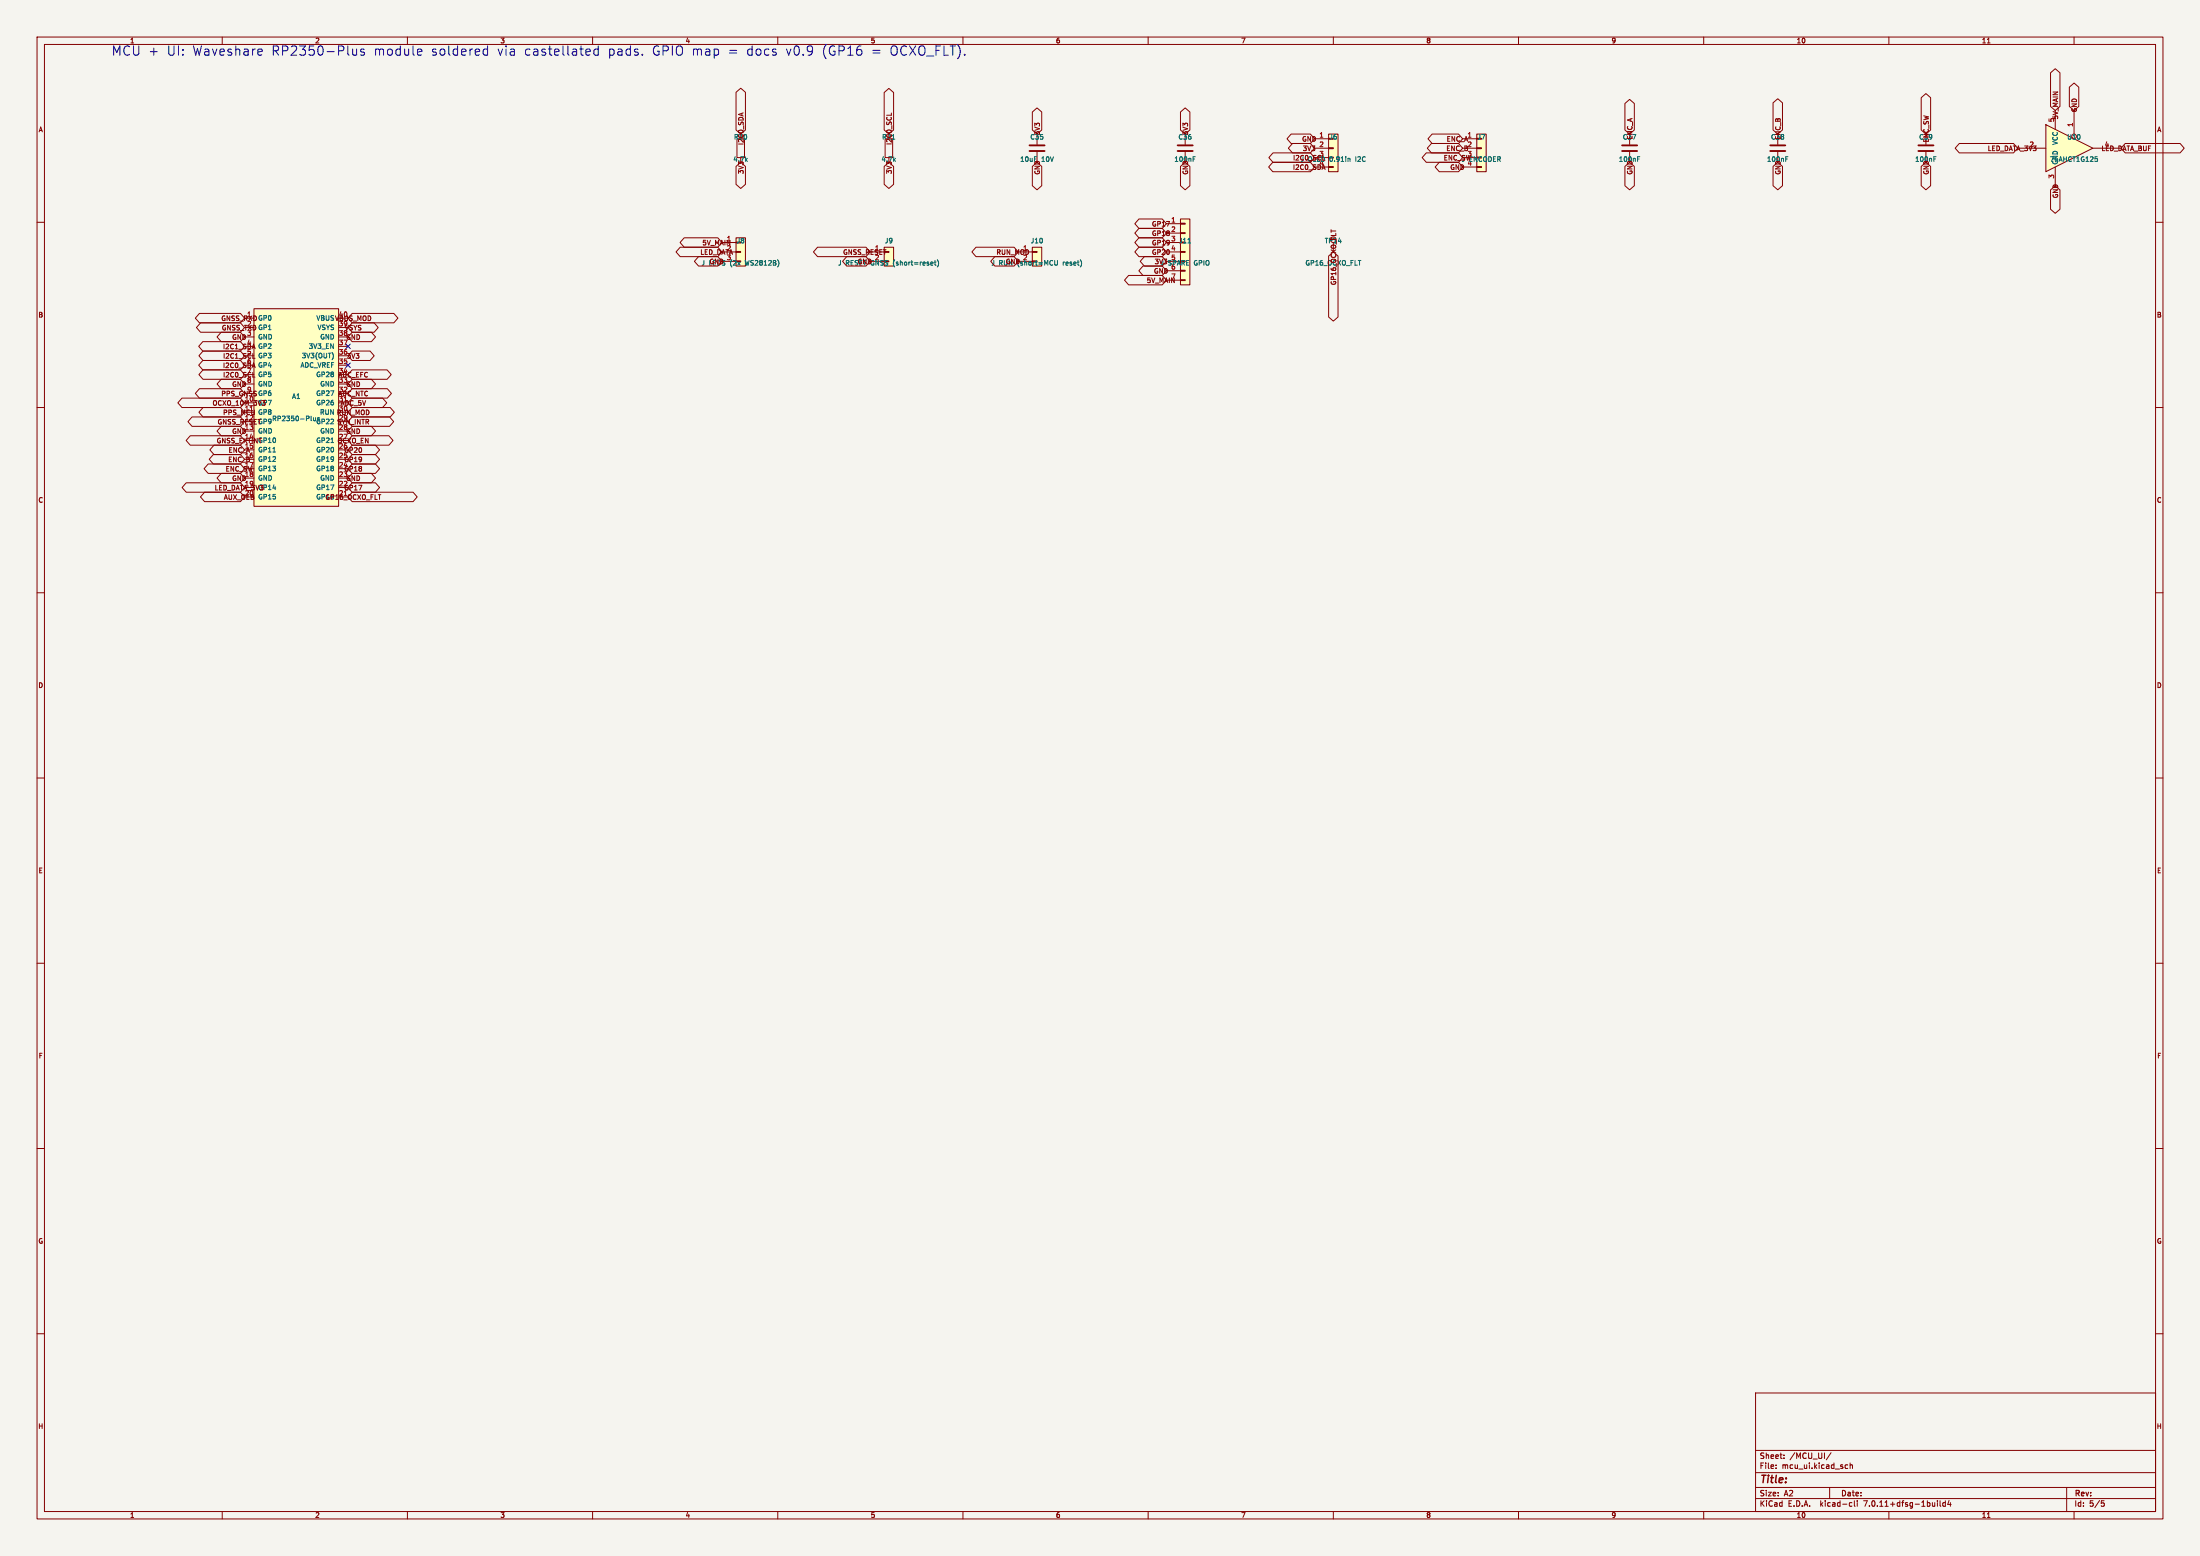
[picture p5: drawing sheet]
<svg xmlns="http://www.w3.org/2000/svg" width="594mm" height="420mm" viewBox="0 0 594 420" stroke-linecap="round" stroke-linejoin="round" font-family="sans-serif">
<path d="M0 0h594v420h-594z" fill="#f5f4ef" stroke="#f5f4ef" stroke-width=".27"/>
<g fill="none" stroke="#840000" stroke-width=".27">
<path d="M10 10h574v400h-574zM12 12h570v396h-570zM60 10v2M110 10v2M160 10v2M210 10v2M260 10v2M310 10v2M360 10v2M410 10v2M460 10v2M510 10v2"/>
<path d="M536.6 11.6h.7M560 10v2M320 36.2v2.8M354.9 37.5h3.8M354.9 40h3.8M358.7 39.9h1.3v.2h-1.3zM358.7 36.2h2.6v10.1h-2.6zM394.9 37.5h3.8M394.9 40h3.8M398.7 39.9h1.3v.2h-1.3zM398.7 36.2h2.6v10.1h-2.6zM440 36.2v2.8"/>
<path d="M480 36.2v2.8M10 60h2M320 41v2.8M354.9 42.5h3.8M354.9 45.1h3.8M358.7 45h1.3v.2h-1.3zM394.9 42.5h3.8M394.9 45.1h3.8M398.7 45h1.3v.2h-1.3zM440 41v2.8M480 41v2.8M520 41v2.8"/>
<path d="M582 60h2M66 90.9h2.6M68.6 83.3h22.8v53.4h-22.8zM91.4 90.9h2.6M91.4 98.6h2.6M91.4 96h2.6M91.4 93.5h2.6M91.4 88.4h2.6M10 110h2M66 116.3h2.6M66 103.6h2.6M91.4 116.3h2.6"/>
<path d="M91.4 103.6h2.6M582 110h2M66 121.4h2.6M66 124h2.6M66 129h2.6M91.4 121.4h2.6M91.4 124h2.6M91.4 129h2.6M91.4 131.6h2.6M91.4 126.5h2.6M10 160h2M582 160h2"/>
<path d="M10 210h2M582 210h2M10 260h2M582 260h2M10 310h2M582 310h2M10 360h2M474 376h108v32h-108zM582 360h2M474 397.5h108M474 391.5h108M479.5 396.2v.2"/>
<path d="M479.5 395.4v.2M481.7 393.5v.2M481.7 392.7v.2M494.4 392.1l-1.3 1.9M498.2 396.2l.7 .1M498.9 395.4l-.7 .1M499.5 395.5l.6-.1 .1 1M499.5 394.9v1.5M60 408v2M110 408v2M160 408v2M210 408v2"/>
<path d="M260 408v2M310 408v2M360 408v2M410 408v2M460 408v2M474 404.5h108M474 401.5h108M494 401.5v3M499.6 405.6h.4M500 406.5l-.4 .1M500.7 405.1v1.3l.2 .2M501.5 405.1v.1"/>
<path d="M501.5 405.6v1M510 408v2M523.1 405.1v.1M523.1 405.6v1M523.8 405.1v1.3l.2 .2M525.2 405.6h-.4l-.3 .3 .2 .6h.5M525.2 405.1v1.5M526.2 405l-.3 1.1h.9M526.6 405.6v1M536.6 409.6h.7M558 401.5v6.5M560 408v2"/>
<path d="M567.4 405.1h.7M567.5 405.6h.4l.3 .3-.2 .6-.5 .1"/>
</g>
<path d="M318 39.2h4M438 39.2h4M478 39.2h4M518 39.2h4M318 40.8h4M438 40.8h4M478 40.8h4M518 40.8h4" fill="none" stroke="#840000" stroke-width=".51"/>
<g fill="none" stroke="#006464" stroke-width=".27">
<path d="M322.1 42.9h.5M322.1 42.3h.7M364.4 42.8l.1 .8M442.1 42.9h.5M442.1 42.3h.7M482.1 42.9h.5M482.1 42.3h.7M522.1 42.9h.5M522.1 42.3h.7M89.9 95.5v1.2M84.7 112.7v.7l.1 .2M85.2 112.7v.9"/>
<path d="M85.9 112.7l-.1 .1M73.7 122h.7"/>
</g>
<g fill="#ffffc2" stroke="#ffffc2" stroke-width=".27">
<path d="M398.7 36.2h2.6v10.1h-2.6z"/>
<path d="M358.7 36.2h2.6v10.1h-2.6z"/>
<path d="M68.6 83.3h22.8v53.4h-22.8z"/>
</g>
<path d="M552.4 33.6l12.7 6.4-12.7 6.3z" fill="#ffffc2"/>
<g fill="none" stroke="#840000" stroke-width=".27">
<path d="M553.6 19.7l1.3-1.2 1.3 1.2v9l-1.3 1.1-1.3-1.1zM198.7 24.9l1.3-1.1 1.3 1.1v10.2l-1.3 1.1-1.3-1.1zM199 37.5h2v5h-2zM238.7 25l1.3-1.1 1.3 1.1v10.1l-1.3 1.1-1.3-1.1zM239 37.5h2v5h-2zM240.7 30.5v.6M278.7 30.2l1.3-1.1 1.3 1.1v4.9l-1.3 1.1-1.3-1.1zM280 36.2v2.8M318.7 30.2l1.3-1.1 1.3 1.1v4.9l-1.3 1.1-1.3-1.1zM348.6 36.2h5.2l1.1 1.3-1.1 1.2h-5.2l-1.1-1.2zM349 38.7h4.8l1.1 1.3-1.1 1.3h-4.8l-1.1-1.3zM386.5 38.7h7.3l1.1 1.3-1.1 1.3h-7.3l-1.1-1.3z"/>
<path d="M386.7 36.2h7.1l1.1 1.3-1.1 1.2h-7.1l-1.1-1.2zM438.7 27.9l1.3-1.1 1.3 1.1v7.2l-1.3 1.1-1.3-1.1zM478.7 27.8l1.3-1.2 1.3 1.2v7.3l-1.3 1.1-1.3-1.1zM518.7 26.4l1.3-1.1 1.3 1.1v8.7l-1.3 1.1-1.3-1.1zM529 38.7h14.6l1.2 1.3-1.2 1.3h-14.6l-1.1-1.3zM544.8 40h7.6M552.4 33.6l12.7 6.4-12.7 6.3zM554.9 29.8v5.1M558.7 23.5l1.3-1.1 1.3 1.1v5.2l-1.3 1.1-1.3-1.1zM560 29.8v6.4M565.1 40h7.6M573.8 38.7h14.8l1.1 1.3-1.1 1.3h-14.8l-1.1-1.3z"/>
<path d="M198.7 44.9l1.3-1.1 1.3 1.1v4.9l-1.3 1.1-1.3-1.1zM238.7 44.9l1.3-1.1 1.3 1.1v4.9l-1.3 1.1-1.3-1.1zM278.7 44.9l1.3-1.1 1.3 1.1v5.2l-1.3 1.1-1.3-1.1zM280 41v2.8M307.5 59.1h6.3l1.1 1.3-1.1 1.3h-6.3l-1.1-1.3zM318.7 59.1h2.6v17.8h-2.6zM318.7 44.9l1.3-1.1 1.3 1.1v5.2l-1.3 1.1-1.3-1.1zM343.6 43.8h10.2l1.1 1.3-1.1 1.2h-10.2l-1.1-1.2zM343.7 41.3h10.1l1.1 1.2-1.1 1.3h-10.1l-1.1-1.3zM385.1 41.3h8.7l1.1 1.2-1.1 1.3h-8.7l-1.1-1.3zM388.6 43.8h5.2l1.1 1.3-1.1 1.2h-5.2l-1.1-1.2zM438.7 44.9l1.3-1.1 1.3 1.1v5.2l-1.3 1.1-1.3-1.1z"/>
<path d="M478.7 44.9l1.3-1.1 1.3 1.1v5.2l-1.3 1.1-1.3-1.1zM518.7 44.9l1.3-1.1 1.3 1.1v5.2l-1.3 1.1-1.3-1.1zM553.6 51.3l1.3-1.1 1.3 1.1v5.2l-1.3 1.1-1.3-1.1zM554.9 45.1v5.1M183.6 66.7h10.2l1.1 1.3-1.1 1.3h-10.2l-1.1-1.3zM184.7 64.2h9.1l1.1 1.3-1.1 1.2h-9.1l-1.1-1.2zM188.6 69.3h5.2l1.1 1.2-1.1 1.3h-5.2l-1.1-1.3zM194.9 65.5h3.8M194.9 68h3.8M194.9 70.5h3.8M198.7 67.9h1.3v.2h-1.3zM198.7 64.2h2.6v7.6h-2.6z"/>
<path d="M220.7 66.7h13.1l1.1 1.3-1.1 1.3h-13.1l-1.1-1.3zM228.6 69.3h5.2l1.1 1.2-1.1 1.3h-5.2l-1.1-1.3zM234.9 68h3.8M234.9 70.5h3.8M238.7 66.7h2.6v5.1h-2.6zM263.5 66.7h10.3l1.1 1.3-1.1 1.3h-10.3l-1.1-1.3zM268.6 69.3h5.2l1.1 1.2-1.1 1.3h-5.2l-1.1-1.3zM274.9 68h3.8M274.9 70.5h3.8M278.7 67.9h1.3v.2h-1.3zM278.7 66.7h2.6v5.1h-2.6zM304.7 74.3h9.1l1.1 1.3-1.1 1.3h-9.1l-1.1-1.3z"/>
<path d="M307.5 61.6h6.3l1.1 1.3-1.1 1.3h-6.3l-1.1-1.3zM307.5 66.7h6.3l1.1 1.3-1.1 1.3h-6.3l-1.1-1.3zM307.5 64.2h6.3l1.1 1.3-1.1 1.2h-6.3l-1.1-1.2zM308.6 71.8h5.2l1.1 1.3-1.1 1.3h-5.2l-1.1-1.3zM309 69.3h4.8l1.1 1.2-1.1 1.3h-4.8l-1.1-1.3zM314.9 65.5h3.8M314.9 68h3.8M314.9 70.5h3.8M314.9 60.4h3.8M314.9 62.9h3.8M314.9 73.1h3.8M314.9 75.6h3.8"/>
<path d="M318.7 75.5h1.3v.2h-1.3zM318.7 73h1.3v.2h-1.3zM318.7 67.9h1.3v.2h-1.3zM318.7 62.8h1.3v.2h-1.3zM318.7 60.3h1.3v.2h-1.3zM358.7 69.1l1.3-1.1 1.3 1.1v16.5l-1.3 1.1-1.3-1.1zM53.8 84.6h11.1l1.1 1.3-1.1 1.2h-11.1l-1.1-1.2zM54.2 87.1h10.7l1.1 1.3-1.1 1.3h-10.7l-1.2-1.3zM54.8 97.3h10.1l1.1 1.3-1.1 1.2h-10.1l-1.2-1.2zM54.8 92.2h10.1l1.1 1.3-1.1 1.3h-10.1l-1.2-1.3zM54.8 99.8h10.1l1.1 1.3-1.1 1.3h-10.1l-1.1-1.3zM54.8 94.8h10.1l1.1 1.2-1.1 1.3h-10.1l-1.1-1.3z"/>
<path d="M59.7 89.7h5.2l1.1 1.2-1.1 1.3h-5.2l-1.1-1.3zM68.3 96.7h.6M95.1 84.6h11.2l1.1 1.3-1.1 1.2h-11.2l-1.1-1.2zM95.1 99.8h9.4l1.1 1.3-1.1 1.3h-9.4l-1.1-1.3zM95.1 94.8h4.8l1.1 1.2-1.1 1.3h-4.8l-1.1-1.3zM95.1 89.7h5.2l1.1 1.2-1.1 1.3h-5.2l-1.1-1.3zM95.1 87.1h5.9l1.1 1.3-1.1 1.3h-5.9l-1.1-1.3zM49.1 107.5h15.8l1.1 1.2-1.1 1.3h-15.8l-1.1-1.3zM51.4 117.6h13.5l1.1 1.3-1.1 1.3h-13.5l-1.1-1.3zM51.9 112.5h13l1.1 1.3-1.1 1.3h-13l-1.2-1.3zM53.8 104.9h11.1l1.1 1.3-1.1 1.3h-11.1l-1.1-1.3zM54.8 110h10.1l1.1 1.3-1.1 1.2h-10.1l-1.1-1.2z"/>
<path d="M59.7 115.1h5.2l1.1 1.2-1.1 1.3h-5.2l-1.1-1.3zM59.7 102.4h5.2l1.1 1.2-1.1 1.3h-5.2l-1.1-1.3zM68.3 101.8h.6M95.1 117.6h9.9l1.1 1.3-1.1 1.3h-9.9l-1.1-1.3zM95.1 115.1h5.2l1.1 1.2-1.1 1.3h-5.2l-1.1-1.3zM95.1 112.5h10.1l1.1 1.3-1.1 1.3h-10.1l-1.1-1.3zM95.1 110h10.3l1.1 1.3-1.1 1.2h-10.3l-1.1-1.2zM95.1 107.5h8.2l1.1 1.2-1.1 1.3h-8.2l-1.1-1.3zM95.1 104.9h9.5l1.1 1.3-1.1 1.3h-9.5l-1.1-1.3zM95.1 102.4h5.2l1.1 1.2-1.1 1.3h-5.2l-1.1-1.3zM50.3 130.3h14.6l1.1 1.3-1.1 1.3h-14.6l-1.1-1.3zM55.2 132.9h9.7l1.1 1.2-1.1 1.3h-9.7l-1.1-1.3z"/>
<path d="M56.2 125.2h8.7l1.1 1.3-1.1 1.3h-8.7l-1.1-1.3zM57.6 122.7h7.3l1.1 1.3-1.1 1.2h-7.3l-1.1-1.2zM57.8 120.2h7.1l1.1 1.2-1.1 1.3h-7.1l-1.1-1.3zM59.7 127.8h5.2l1.1 1.2-1.1 1.3h-5.2l-1.1-1.3zM95.1 132.9h16.4l1.1 1.2-1.1 1.3h-16.4l-1.1-1.3zM95.1 130.3h6.3l1.1 1.3-1.1 1.3h-6.3l-1.1-1.3zM95.1 127.8h5.2l1.1 1.2-1.1 1.3h-5.2l-1.1-1.3zM95.1 125.2h6.3l1.1 1.3-1.1 1.3h-6.3l-1.1-1.3zM95.1 122.7h6.3l1.1 1.3-1.1 1.2h-6.3l-1.1-1.2zM95.1 120.2h6.3l1.1 1.2-1.1 1.3h-6.3l-1.1-1.3z"/>
</g>
<path d="M565.7 42.3h.6M565.8 42.8l.5 .2v.5l-.5 .1M252.3 70.7h.5M252.5 70.3v1.1l.3 .2M253.1 70.1a1.46 1.46 0 0 1 0 2M285.5 70.3l-.1 1.2h-.6M320.7 65.6h.8" fill="none" stroke="#006464" stroke-width=".27"/>
<g fill="#ffffc2" stroke="#ffffc2" stroke-width=".27">
<path d="M198.7 64.2h2.6v7.6h-2.6z"/>
<path d="M238.7 66.7h2.6v5.1h-2.6z"/>
<path d="M318.7 59.1h2.6v17.8h-2.6z"/>
<path d="M278.7 66.7h2.6v5.1h-2.6z"/>
</g>
<path d="M278 39.2h4M278 40.8h4" fill="none" stroke="#840000" stroke-width=".51"/>
<g fill="none" stroke="#0000c2" stroke-width=".27">
<path d="M70 13.2l.7 .2 .1 .4-1.2 .3M70.7 14.8l-.7 .1M95.2 13.2l.1 1.6 .6 .1 .4-.2M96.3 13.2v1.7M98.3 13.4l-.6-.2-.3 .4 .1 .3 .8 .3v.6h-.9M112.8 14.8h1M112.8 13.4l.8-.2 .2 .2 .1 .4-1.2 .3M131.6 13.4l-.7-.2-.4 .5v.7l.2 .4h.9M131.6 12.4v2.5M158.6 13.2l.7 .2 .1 .4-1.2 .3M159.3 14.8l-.7 .1M161.5 13.4l-.7-.2-.5 .5v.7l.3 .4h.9"/>
<path d="M161.5 12.4v2.5M173.4 14.7v.2M193.9 13.5v1.2M208.9 14.1l.6 .1 .1 .3-.3 .4h-.5M208.9 13.2l.6 .2M218.9 12.4l.4 .2a2.03 2.03 0 0 1-.4 2.2M219.4 13.5l-.5 .4M231.8 13.4h.4l.5 .4-.1 .9-.8 .2M232 12.4h.5M235.7 13.6h1.9M235.7 14.3h1.9"/>
</g>
<path d="M93.4 98l1.2 1.2M93.4 92.9l1.2 1.2M94.6 98l-1.2 1.2M94.6 92.9l-1.2 1.2" fill="none" stroke="#000084" stroke-width=".27"/>
<g font-size="3.5" fill="#0000c2">
<text x="30" y="15.2">MCU +</text>
<text x="44.8" y="15.2">UI: Waveshare</text>
<text x="72.9" y="15.2">RP2350-Plus</text>
<text x="100.5" y="15.2">module</text>
<text x="115.9" y="15.2">soldered</text>
<text x="133.7" y="15.2">via</text>
<text x="141" y="15.2">castellated</text>
<text x="163.5" y="15.2">pads.</text>
<text x="175.4" y="15.2">GPIO map</text>
<text x="195.8" y="15.2">=</text>
<text x="200.8" y="15.2">docs</text>
<text x="211.3" y="15.2">v0.9</text>
<text x="221" y="15.2">(GP16</text>
<text x="239.3" y="15.2">OCXO_FLT).</text>
</g>
<text font-size="2.8" fill="#840000" x="475" y="400.9">Title:</text>
<g font-size="2.1" fill="#840000">
<text x="475" y="394">Sheet:</text>
<text x="483.2" y="394">/MCU_UI/</text>
<text x="475" y="396.7">File:</text>
<text x="481.1" y="396.7">mcu_ui.kicad_sch</text>
<text x="475" y="406.9">KiCad</text>
<text x="475" y="404.1">Size:</text>
<text x="481.7" y="404.1">A2</text>
<text x="482.7" y="406.9">E.D.A.</text>
<text x="491.6" y="406.9">kicad-cli</text>
<text x="497" y="404.1">Date:</text>
<text x="503.5" y="406.9">7.0.11+dfsg-1build4</text>
<text x="560" y="404.3">Rev:</text>
<text x="560" y="406.9">Id:</text>
<text x="564.1" y="406.9">5/5</text>
</g>
<g font-size="1.8" fill="#840000">
<text x="35" y="11.9">1</text>
<text x="85" y="11.9">2</text>
<text x="135" y="11.9">3</text>
<text x="185" y="11.9">4</text>
<text x="235" y="11.9">5</text>
<text x="285" y="11.9">6</text>
<text x="335" y="11.9">7</text>
<text x="385" y="11.9">8</text>
<text x="435" y="11.9">9</text>
<text x="485" y="11.9">10</text>
<text x="535" y="11.9">11</text>
<text x="10.3" y="35.9">A</text>
<text x="554.7" y="33.1" transform="rotate(-90 554.7 33.1)">5</text>
<text x="555.9" y="32.4" transform="rotate(-90 555.9 32.4)">5V_MAIN</text>
<text x="561" y="30.4" transform="rotate(-90 561 30.4)">GND</text>
<text x="582.3" y="35.9">A</text>
<text x="198.1" y="37.9">R20</text>
<text x="201" y="39.3" transform="rotate(-90 201 39.3)">I2C0_SDA</text>
<text x="238.1" y="37.9">R21</text>
<text x="241" y="39.2" transform="rotate(-90 241 39.2)">I2C0_SCL</text>
<text x="281" y="36.6" transform="rotate(-90 281 36.6)">3V3</text>
<text x="321" y="36.6" transform="rotate(-90 321 36.6)">3V3</text>
<text x="351.5" y="38.4">GND</text>
<text x="351.6" y="41">3V3</text>
<text x="390.4" y="41">ENC_B</text>
<text x="390.5" y="38.4">ENC_A</text>
<text x="396.1" y="39.7">2</text>
<text x="438.1" y="37.9">C37</text>
<text x="441" y="37.8" transform="rotate(-90 441 37.8)">ENC_A</text>
<text x="478.1" y="37.9">C38</text>
<text x="481" y="37.9" transform="rotate(-90 481 37.9)">ENC_B</text>
<text x="518.1" y="37.9">C39</text>
<text x="521" y="38.6" transform="rotate(-90 521 38.6)">ENC_SW</text>
<text x="536.6" y="41">LED_DATA_3V3</text>
<text x="547.9" y="39.7">2</text>
<text x="567.3" y="41">LED_DATA_BUF</text>
<text x="568.2" y="39.7">4</text>
<text x="201" y="47.1" transform="rotate(-90 201 47.1)">3V3</text>
<text x="241" y="47.1" transform="rotate(-90 241 47.1)">3V3</text>
<text x="275.3" y="43.9">10uF</text>
<text x="281" y="47.3" transform="rotate(-90 281 47.3)">GND</text>
<text x="321" y="47.3" transform="rotate(-90 321 47.3)">GND</text>
<text x="349" y="46">I2C0_SDA</text>
<text x="349" y="43.5">I2C0_SCL</text>
<text x="351" y="43.9">J</text>
<text x="353.2" y="43.9">OLED</text>
<text x="356.1" y="42.3">3</text>
<text x="356.1" y="44.8">4</text>
<text x="389.7" y="43.5">ENC_SWENCODER</text>
<text x="391.5" y="46">GND</text>
<text x="394.5" y="43.9">J</text>
<text x="396.1" y="42.3">3</text>
<text x="441" y="47.3" transform="rotate(-90 441 47.3)">GND</text>
<text x="481" y="47.3" transform="rotate(-90 481 47.3)">GND</text>
<text x="521" y="47.3" transform="rotate(-90 521 47.3)">GND</text>
<text x="555.9" y="53.6" transform="rotate(-90 555.9 53.6)">GND</text>
<text x="310.9" y="61.3">GP17</text>
<text x="310.9" y="63.9">GP18</text>
<text x="316.1" y="62.7">2</text>
<text x="316.1" y="65.2">3</text>
<text x="357.6" y="65.9">TP14</text>
<text x="189" y="69">LED_DATA</text>
<text x="189.5" y="66.4">5V_MAIN</text>
<text x="191.5" y="71.5">GND</text>
<text x="196.1" y="67.7">2</text>
<text x="227.5" y="69">GNSS_RESET</text>
<text x="228.3" y="71.9">RESET</text>
<text x="231.5" y="71.5">GNDGNSS (short=reset)</text>
<text x="236.1" y="67.7">1</text>
<text x="236.1" y="70.3">2</text>
<text x="268.9" y="69">RUN_MOD</text>
<text x="269.7" y="71.9">RUN</text>
<text x="271.5" y="71.5">GND(short=MCU</text>
<text x="276.1" y="67.7">1</text>
<text x="276.1" y="70.3">2</text>
<text x="310.9" y="69">GP20</text>
<text x="310.9" y="66.4">GP19</text>
<text x="311.6" y="71.5">3V3 SPARE</text>
<text x="313.2" y="71.9">J</text>
<text x="316.1" y="67.7">4</text>
<text x="352.3" y="71.9">GP16_OCXO_FLT</text>
<text x="309.5" y="76.6">5V_MAIN</text>
<text x="311.5" y="74">GND</text>
<text x="361" y="77.1" transform="rotate(-90 361 77.1)">GP16_OCXO_FLT</text>
<text x="10.3" y="85.9">B</text>
<text x="59.6" y="86.8">GNSS_RXDGP0</text>
<text x="59.8" y="89.4">GNSS_TXDGP1</text>
<text x="66.6" y="85.6">1</text>
<text x="85.3" y="86.7">VBUSVBUS_MOD</text>
<text x="91.4" y="88.2">39</text>
<text x="91.4" y="85.6">40</text>
<text x="93" y="89.4">VSYS</text>
<text x="582.3" y="85.9">B</text>
<text x="60.1" y="94.4">I2C1_SDA</text>
<text x="62.6" y="91.9">GND</text>
<text x="66.6" y="90.7">3</text>
<text x="66.6" y="93.2">4</text>
<text x="66.6" y="95.8">5</text>
<text x="91.4" y="90.7">38</text>
<text x="93.4" y="91.9">GND</text>
<text x="60.1" y="99.5">I2C0_SDA</text>
<text x="60.1" y="97">I2C1_SCL</text>
<text x="66.6" y="98.3">6</text>
<text x="66.6" y="100.9">7</text>
<text x="91.4" y="100.9">34</text>
<text x="91.4" y="98.3">35</text>
<text x="93.5" y="97">3V3</text>
<text x="59.6" y="107.1">PPS_GNSS GP6</text>
<text x="60.1" y="102.1">I2C0_SCL</text>
<text x="62.6" y="104.6">GND</text>
<text x="66.6" y="103.4">8</text>
<text x="66.6" y="105.9">9</text>
<text x="91.2" y="107.1">ADC_NTC</text>
<text x="91.2" y="102.1">ADC_EFC</text>
<text x="91.4" y="105.9">32</text>
<text x="91.4" y="103.4">33</text>
<text x="93.4" y="104.6">GND</text>
<text x="57.3" y="109.7">OCXO_10M_3V3</text>
<text x="60.1" y="112.2">PPS_MCU</text>
<text x="66" y="108.5">10</text>
<text x="66" y="111">11</text>
<text x="66" y="113.6">12</text>
<text x="69.6" y="109.6">GP7</text>
<text x="86.3" y="112.1">RUN RUN_MOD</text>
<text x="91.4" y="113.6">29</text>
<text x="91.4" y="111">30</text>
<text x="91.4" y="108.5">31</text>
<text x="91.8" y="109.7">ADC_5V</text>
<text x="58.4" y="119.8">GNSS_EXTINT</text>
<text x="58.6" y="114.8">GNSS_RESET</text>
<text x="62.6" y="117.3">GND</text>
<text x="66" y="116.1">13</text>
<text x="66" y="118.6">14</text>
<text x="69.6" y="114.7">GP9</text>
<text x="69.6" y="119.8">GP10</text>
<text x="85.3" y="119.8">GP21 OCXO_EN</text>
<text x="85.3" y="114.7">GP22 SYN_INTR</text>
<text x="91.4" y="118.6">27</text>
<text x="91.4" y="116.1">28</text>
<text x="93.4" y="117.3">GND</text>
<text x="61.5" y="124.9">ENC_B</text>
<text x="61.6" y="122.4">ENC_A</text>
<text x="66" y="121.2">15</text>
<text x="66" y="123.7">16</text>
<text x="91.4" y="123.7">25</text>
<text x="91.4" y="121.2">26</text>
<text x="92.8" y="124.9">GP19</text>
<text x="92.8" y="122.4">GP20</text>
<text x="60.8" y="127.5">ENC_SW</text>
<text x="62.6" y="130">GND</text>
<text x="66" y="126.3">17</text>
<text x="66" y="128.8">18</text>
<text x="66" y="131.3">19</text>
<text x="91.4" y="131.3">22</text>
<text x="91.4" y="128.8">23</text>
<text x="91.4" y="126.3">24</text>
<text x="92.8" y="127.5">GP18</text>
<text x="93.4" y="130">GND</text>
<text x="10.3" y="135.9">C</text>
<text x="57.8" y="132.5">LED_DATA_3V3</text>
<text x="60.3" y="135.1">AUX_OEB</text>
<text x="66" y="133.9">20</text>
<text x="69.6" y="132.5">GP14</text>
<text x="85.3" y="135">GP16</text>
<text x="87.7" y="135.1">GP16_OCXO_FLT</text>
<text x="91.4" y="133.9">21</text>
<text x="92.8" y="132.5">GP17</text>
<text x="582.3" y="135.9">C</text>
<text x="10.3" y="185.9">D</text>
<text x="582.3" y="185.9">D</text>
<text x="10.3" y="235.9">E</text>
<text x="582.3" y="235.9">E</text>
<text x="10.3" y="285.9">F</text>
<text x="582.3" y="285.9">F</text>
<text x="10.3" y="335.9">G</text>
<text x="582.3" y="335.9">G</text>
<text x="10.2" y="385.9">H</text>
<text x="582.2" y="385.9">H</text>
<text x="35" y="409.9">1</text>
<text x="85" y="409.9">2</text>
<text x="135" y="409.9">3</text>
<text x="185" y="409.9">4</text>
<text x="235" y="409.9">5</text>
<text x="285" y="409.9">6</text>
<text x="335" y="409.9">7</text>
<text x="385" y="409.9">8</text>
<text x="435" y="409.9">9</text>
<text x="485" y="409.9">10</text>
<text x="535" y="409.9">11</text>
</g>
<g font-size="1.8" fill="#a90000">
<text x="559.7" y="34.4" transform="rotate(-90 559.7 34.4)">1</text>
<text x="356.1" y="37.2">1</text>
<text x="356.1" y="39.7">2</text>
<text x="396.1" y="37.2">1</text>
<text x="554.7" y="48.3" transform="rotate(-90 554.7 48.3)">3</text>
<text x="196.1" y="65.2">1</text>
<text x="316.1" y="60.1">1</text>
<text x="316.1" y="75.4">7</text>
<text x="66.6" y="88.2">2</text>
<text x="91.4" y="95.8">36</text>
<text x="91.4" y="93.2">37</text>
</g>
<g font-size="1.8" fill="#006464">
<text x="278.1" y="37.9">C35</text>
<text x="318.1" y="37.9">C36</text>
<text x="358.8" y="37.9">J6</text>
<text x="398.8" y="37.9">J7</text>
<text x="555.8" y="39.3" transform="rotate(-90 555.8 39.3)">VCC</text>
<text x="558" y="37.9">U10</text>
<text x="197.9" y="43.9">4.7k</text>
<text x="237.9" y="43.9">4.7k</text>
<text x="281.2" y="43.9">10V</text>
<text x="317" y="43.9">100nF</text>
<text x="359.1" y="43.9">0.91in</text>
<text x="366.3" y="43.9">I2C</text>
<text x="396.1" y="44.8">4</text>
<text x="437" y="43.9">100nF</text>
<text x="477" y="43.9">100nF</text>
<text x="517" y="43.9">100nF</text>
<text x="553.3" y="43.9">74AHCT1G125</text>
<text x="555.8" y="44.6" transform="rotate(-90 555.8 44.6)">GND</text>
<text x="198.8" y="65.9">J8</text>
<text x="238.8" y="65.9">J9</text>
<text x="278.2" y="65.9">J10</text>
<text x="318.2" y="65.9">J11</text>
<text x="189.3" y="71.9">J</text>
<text x="191.4" y="71.9">LEDS (2x</text>
<text x="196.1" y="70.3">3</text>
<text x="201.5" y="71.9">WS2812B)</text>
<text x="226.2" y="71.9">J</text>
<text x="267.6" y="71.9">J</text>
<text x="287.3" y="71.9">reset)</text>
<text x="316.1" y="70.3">5</text>
<text x="322.5" y="71.9">GPIO</text>
<text x="316.1" y="72.8">6</text>
<text x="85.6" y="89.3">VSYS</text>
<text x="69.6" y="91.8">GND</text>
<text x="69.6" y="94.4">GP2</text>
<text x="83.3" y="94.4">3V3_EN</text>
<text x="86.3" y="91.8">GND</text>
<text x="69.6" y="96.9">GP3</text>
<text x="69.6" y="99.4">GP4</text>
<text x="69.6" y="102">GP5</text>
<text x="81" y="99.4">ADC_VREF</text>
<text x="81.4" y="96.9">3V3(OUT)</text>
<text x="85.3" y="102">GP28</text>
<text x="69.6" y="104.5">GND</text>
<text x="78.7" y="107.9">A1</text>
<text x="85.3" y="107.1">GP27</text>
<text x="86.3" y="104.5">GND</text>
<text x="69.6" y="112.1">GP8</text>
<text x="73.4" y="113.9">RP2350-Plus</text>
<text x="85.3" y="109.6">GP26</text>
<text x="69.6" y="117.2">GND</text>
<text x="86.3" y="117.2">GND</text>
<text x="69.6" y="122.3">GP11</text>
<text x="69.6" y="124.8">GP12</text>
<text x="85.3" y="124.8">GP19</text>
<text x="85.3" y="122.3">GP20</text>
<text x="69.6" y="127.4">GP13</text>
<text x="69.6" y="129.9">GND</text>
<text x="85.3" y="127.4">GP18</text>
<text x="86.3" y="129.9">GND</text>
<text x="69.6" y="135">GP15</text>
<text x="85.3" y="132.5">GP17</text>
</g>
</svg>
